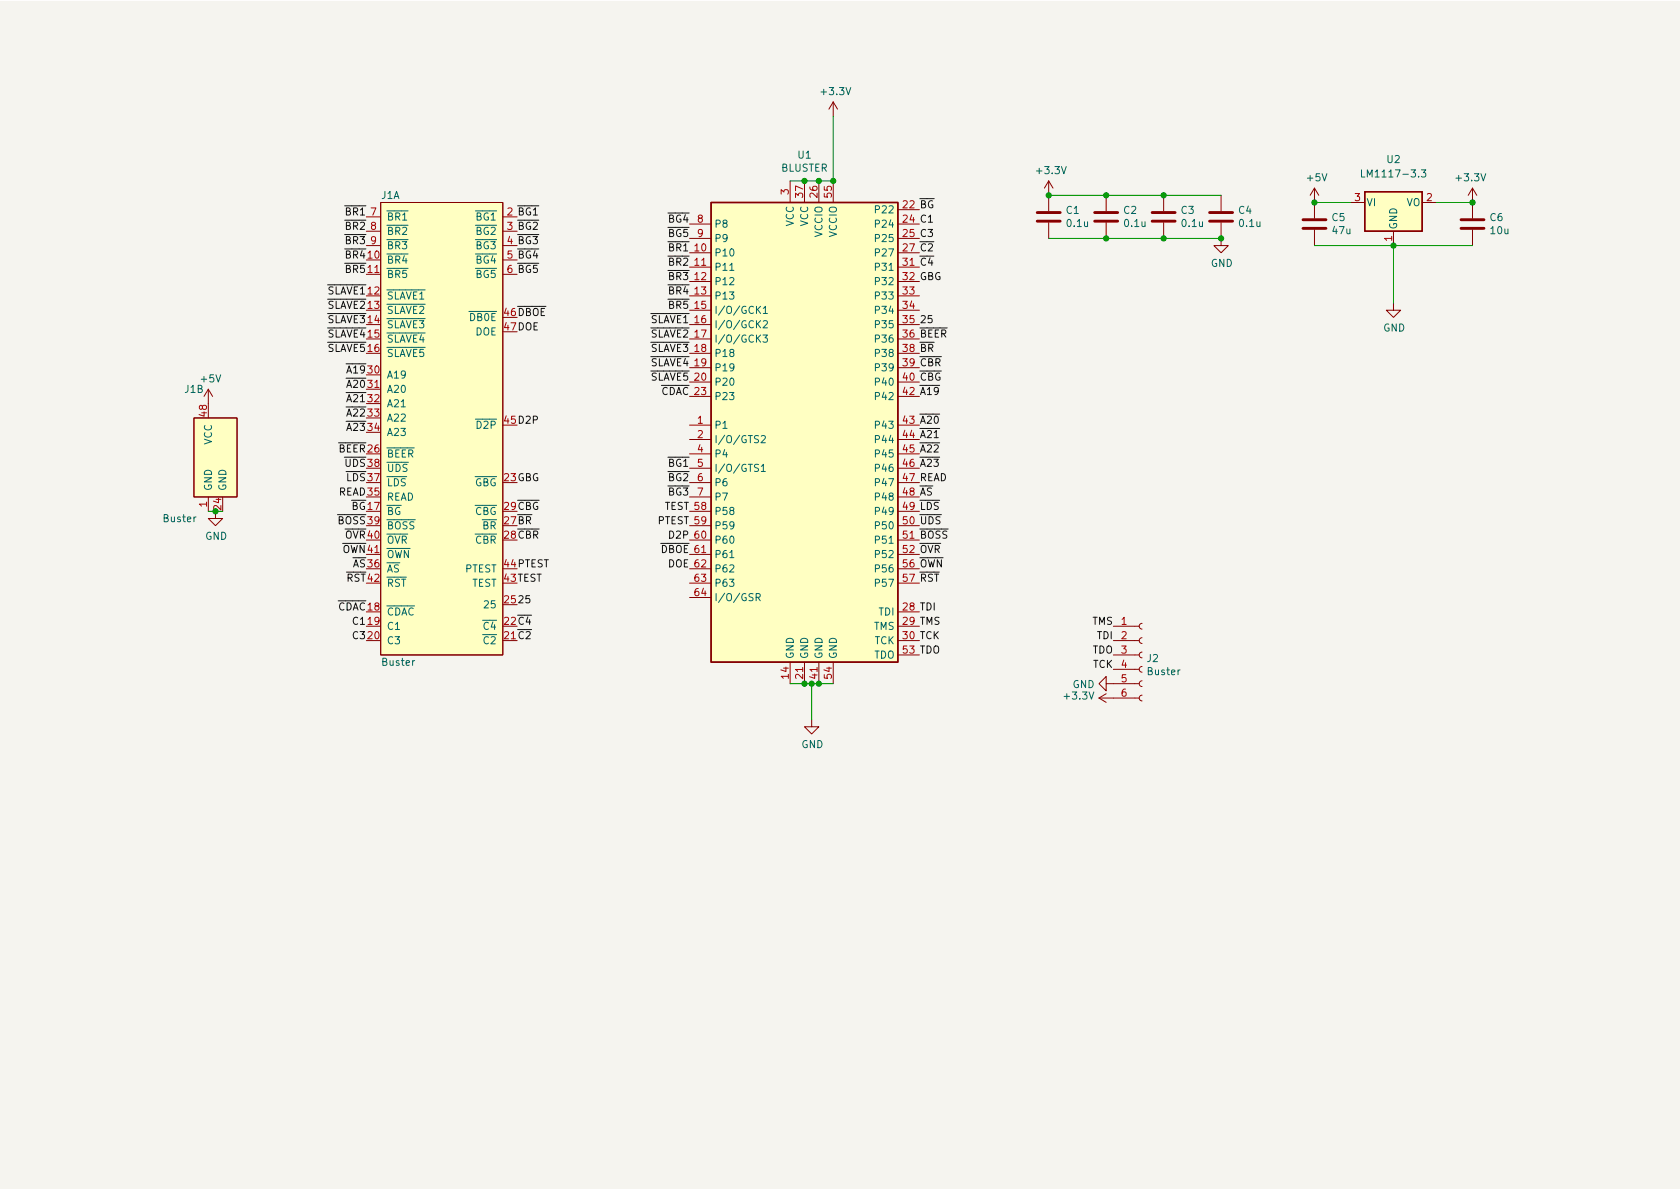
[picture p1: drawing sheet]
<svg xmlns="http://www.w3.org/2000/svg" width="297mm" height="210mm" viewBox="0 0 297 210" stroke-linecap="round" stroke-linejoin="round" font-family="sans-serif">
<path d="M0 .2h297v210.1h-297z" fill="#f5f4ef" stroke="#f5f4ef" stroke-width=".18"/>
<g fill="none" stroke="#840000" stroke-width=".18">
<path d="M147.3 18v2.6M147.3 18l-.7 1.3M147.3 18l.8 1.3M64.8 38.3h2.5M67.3 35.8h21.6v80h-21.6zM88.9 38.3h2.5M121.9 39.6h3.8M139.7 32v3.8M142.2 32v3.8M144.8 32v3.8M147.3 32v3.8M158.7 37.1h3.9"/>
<path d="M158.7 39.6h3.9M185.4 32l-.7 1.3M185.4 32v5.3M185.4 39.4v2.8M185.4 32l.8 1.3M195.6 34.5v2.8M195.6 39.4v2.8M205.7 34.5v2.8M205.7 39.4v2.8M215.9 39.4v4h1.3l-1.3 1.3-1.3-1.3h1.3M215.9 34.5v2.8M232.4 33.3v5.3"/>
<path d="M232.4 33.3l-.8 1.2M232.4 33.3l.8 1.2M238.8 35.8h2.5M251.5 35.8h2.5M260.3 33.3l.8 1.2M260.3 33.3v5.3M260.3 33.3l-.7 1.2M64.8 48.5h2.5M64.8 40.9h2.5M64.8 43.4h2.5M88.9 48.5h2.5M88.9 40.9h2.5"/>
<path d="M88.9 43.4h2.5M88.9 46h2.5M121.9 44.7h3.8M121.9 47.2h3.8M121.9 49.8h3.8M121.9 52.3h3.8M121.9 54.9h3.8M121.9 57.4h3.8M121.9 59.9h3.8M121.9 42.2h3.8M158.7 44.7h3.9M158.7 47.2h3.9"/>
<path d="M158.7 49.8h3.9M158.7 52.3h3.9M158.7 54.9h3.9M158.7 57.4h3.9M158.7 59.9h3.9M158.7 42.2h3.9M232.4 40.6v2.8M246.4 53.6v1.3h1.2l-1.2 1.2-1.3-1.2h1.3M246.4 40.9v2.5M260.3 40.6v2.8M34.3 73.9h7.6v14h-7.6zM36.8 68.8l-.7 1.3"/>
<path d="M36.8 68.8v2.6M36.8 68.8l.8 1.3M64.8 68.8h2.5M121.9 75.2h3.8M121.9 62.5h3.8M121.9 65h3.8M121.9 77.7h3.8M121.9 67.6h3.8M121.9 70.1h3.8M158.7 75.2h3.9M158.7 62.5h3.9M158.7 65h3.9"/>
<path d="M158.7 77.7h3.9M158.7 67.6h3.9M158.7 70.1h3.9M36.8 87.9v2.5M38.1 90.4v1.3h1.3l-1.3 1.3-1.3-1.3h1.3M64.8 98h2.5M121.9 98h3.8M121.9 80.3h3.8M121.9 82.8h3.8M121.9 85.3h3.8M121.9 87.9h3.8M121.9 90.4h3.8"/>
<path d="M121.9 93h3.8M121.9 95.5h3.8M158.7 98h3.9M158.7 80.3h3.9M158.7 82.8h3.9M158.7 85.3h3.9M158.7 87.9h3.9M158.7 90.4h3.9M158.7 93h3.9M158.7 95.5h3.9M121.9 100.6h3.8M121.9 103.1h3.8"/>
<path d="M121.9 105.7h3.8M139.7 117.1v3.8M142.2 117.1v3.8M144.8 117.1v3.8M147.3 117.1v3.8M158.7 115.8h3.9M158.7 113.3h3.9M158.7 110.7h3.9M158.7 108.2h3.9M158.7 100.6h3.9M158.7 103.1h3.9M196.8 118.4h4.6"/>
<path d="M196.8 115.8h4.6M196.8 113.3h4.6M196.8 110.7h4.6M201.9 117.9l-.3 .1-.2 .4 .2 .3 .3 .2M201.9 115.3l-.3 .2-.2 .3 .2 .4 .3 .1M201.9 112.8l-.3 .1-.2 .4 .2 .3 .3 .2M201.9 110.2l-.3 .2-.2 .3 .2 .4 .3 .1M143.5 127.2v1.3h1.3l-1.3 1.3-1.3-1.3h1.3M194.3 123.4l1.3 .8M194.3 123.4h7.1M195.6 120.9v-1.3l-1.3 1.3 1.3 1.3v-1.3h5.8M195.6 122.7l-1.3 .7"/>
<path d="M201.9 122.9l-.3 .2-.2 .3 .2 .4 .3 .1M201.9 120.4l-.3 .1-.2 .4 .2 .4 .3 .1"/>
</g>
<path d="M183.4 39.1h4.1M183.4 37.6h4.1M193.5 39.1h4.1M193.5 37.6h4.1M203.7 39.1h4.1M203.7 37.6h4.1M213.9 39.1h4M213.9 37.6h4M230.4 38.9h4M258.3 38.9h4.1M230.4 40.4h4M258.3 40.4h4.1" fill="none" stroke="#840000" stroke-width=".51"/>
<g fill="#ffffc2" stroke="#ffffc2" stroke-width=".18">
<path d="M34.3 73.9h7.6v14h-7.6z"/>
<path d="M67.3 35.8h21.6v80h-21.6z"/>
<path d="M125.7 35.8h33v81.3h-33z"/>
<path d="M241.3 33.9h10.2v7h-10.2z"/>
</g>
<g fill="none" stroke="#006464" stroke-width=".18">
<path d="M240.7 30v1.3h.6M251.3 30h.8l-.4 .5 .3 .1v.6l-.1 .1-.6-.1M84.4 40.8l.5-.1 .1-.1v-.3l-.6-.1v1.3h.4l.2-.2 .1-.3-.3-.2M84.4 48.4h.5l.1-.2v-.3l-.6-.1v1.3h.4l.2-.1 .1-.3-.3-.3M86.3 40.3a.59 .59 0 0 0-.7 .5 .59 .59 0 0 0 .7 .6l.1-.5h-.3M86.3 47.9a.59 .59 0 0 0-.7 .5 .59 .59 0 0 0 .7 .6l.1-.5h-.3M86.8 40.3l.5-.1 .3 .4-.8 .9h.8M87.5 47.8h-.6l-.1 .6 .2-.1 .4 .1 .2 .1-.1 .5-.2 .1-.5-.1M129 47.8h.8M133.9 54.7l.6 .7M133.9 57.2l.6 .8M133.9 59.8l.6 .7"/>
<path d="M134.5 54.2l-.7 .7M134.5 56.7l-.7 .7M134.5 59.2l-.7 .8M134.9 59.2h.8l-.4 .5 .3 .1v.6l-.2 .1-.5-.1M135 54.5l.3-.3v1.2M135 56.8l.4-.1 .3 .4-.8 .9h.8M135 55.4h.7M134.6 77.1l.5-.1 .2 .4-.8 .9h.8M68.7 92.9l.5-.1 .2-.2-.1-.2-.6-.1v1.2h.5l.2-.1v-.3l-.3-.2M68.7 97.5l.2-.2a.43 .43 0 0 1 .6 .5v.4a.42 .42 0 0 1-.4 .4 .42 .42 0 0 1-.5-.4zM69.9 97.3l.3 1.3 .3-.9 .2 .9 .3-1.3M70 92.4l.2-.1a.43 .43 0 0 1 .6 .4v.4a.42 .42 0 0 1-.5 .5 .42 .42 0 0 1-.4-.5z"/>
<path d="M72 92.3h-.5l-.2 .1v.3l.5 .3 .2 .3-.3 .2h-.5M72.2 97.3v1.3l-.7-1.3v1.3M73.2 92.3h-.5l-.2 .1v.3l.6 .3 .1 .3-.3 .2h-.4M129 98.6h.8M134.1 82.2l-.5-.1-.1 .1v.4l.5 .2 .1 .3-.2 .3-.5-.1M134.6 82.5l.4-.4v1.3M134.6 83.4h.7M133.7 105.6h.6l.1-.2v-.3l-.7-.1v1.2M134 105.6l.4 .6"/>
</g>
<path d="M125.7 35.8h33v81.3h-33zM241.3 33.9h10.2v7h-10.2z" fill="none" stroke="#840000" stroke-width=".25"/>
<path d="M123.4 86.3h.8l-.5 1.3" fill="none" stroke="#a90000" stroke-width=".18"/>
<path d="M118.4 86.9l.5-.1 .2-.1-.1-.3-.6-.1v1.3h.5l.2-.2v-.3l-.3-.2M120.3 86.3a.59 .59 0 0 0-.7 .6 .59 .59 0 0 0 .7 .6l.1-.5h-.2M120.8 86.3h.8l-.4 .5 .3 .1v.5l-.1 .2-.6-.2" fill="none" stroke="#0f0f0f" stroke-width=".18"/>
<path d="M147.3 20.6v11.4h-7.6M185.4 34.5h30.5M232.4 35.8h6.4M254 35.8h6.3M185.4 42.2h30.5M232.4 43.4h27.9M246.4 43.4v10.2M36.8 90.4h1.3M139.7 120.9h7.6M143.5 120.9v6.3" fill="none" stroke="#009600" stroke-width=".18"/>
<g fill="#009600" stroke="#009600" stroke-width=".18">
<circle cx="205.7" cy="42.2" r=".46"/>
<circle cx="215.9" cy="42.2" r=".46"/>
<circle cx="195.6" cy="42.2" r=".46"/>
<circle cx="195.6" cy="34.5" r=".46"/>
<circle cx="205.7" cy="34.5" r=".46"/>
<circle cx="246.4" cy="43.4" r=".46"/>
<circle cx="232.4" cy="35.8" r=".46"/>
<circle cx="185.4" cy="34.5" r=".46"/>
<circle cx="260.3" cy="35.8" r=".46"/>
<circle cx="142.2" cy="120.9" r=".46"/>
<circle cx="143.5" cy="120.9" r=".46"/>
<circle cx="144.8" cy="120.9" r=".46"/>
<circle cx="144.8" cy="32" r=".46"/>
<circle cx="142.2" cy="32" r=".46"/>
<circle cx="38.1" cy="90.4" r=".46"/>
<circle cx="147.3" cy="32" r=".46"/>
</g>
<g font-size="1.8" fill="#006464">
<text x="145.4" y="16.8">+3.3V</text>
<text x="141.1" y="28">U1</text>
<text x="245.2" y="28.8">U2</text>
<text x="67.4" y="35.2">J1A</text>
<text x="138.1" y="30.3">BLUSTER</text>
<text x="183.5" y="30.8">+3.3V</text>
<text x="231.2" y="32">+5V</text>
<text x="241.6" y="31.4">LM1117-3.3</text>
<text x="257.6" y="32">+3.3V</text>
<text x="68.3" y="39">~{BR1}</text>
<text x="68.3" y="41.5">~{BR2}</text>
<text x="82.9" y="39">~{BG1}</text>
<text x="126.2" y="40.3">P8</text>
<text x="140.3" y="40.1" transform="rotate(-90 140.3 40.1)">VCC</text>
<text x="142.9" y="40.1" transform="rotate(-90 142.9 40.1)">VCC</text>
<text x="145.4" y="41.9" transform="rotate(-90 145.4 41.9)">VCCIO</text>
<text x="148" y="41.9" transform="rotate(-90 148 41.9)">VCCIO</text>
<text x="155.1" y="37.7">P22</text>
<text x="155.1" y="40.3">P24</text>
<text x="188.5" y="37.8">C1</text>
<text x="188.7" y="40.1">0.1u</text>
<text x="198.7" y="37.8">C2</text>
<text x="198.9" y="40.1">0.1u</text>
<text x="208.8" y="37.8">C3</text>
<text x="209.1" y="40.1">0.1u</text>
<text x="219" y="37.8">C4</text>
<text x="219.2" y="40.1">0.1u</text>
<text x="235.5" y="39.1">C5</text>
<text x="235.7" y="41.4">47u</text>
<text x="241.6" y="36.4">VI</text>
<text x="247" y="40.6" transform="rotate(-90 247 40.6)">GND</text>
<text x="248.7" y="36.4">VO</text>
<text x="263.5" y="39.1">C6</text>
<text x="263.6" y="41.4">10u</text>
<text x="68.3" y="46.6">~{BR4}</text>
<text x="68.3" y="44.1">~{BR3}</text>
<text x="82.9" y="44.1">~{BG3}</text>
<text x="82.9" y="46.6">~{BG4}</text>
<text x="126.2" y="45.3">P10</text>
<text x="126.2" y="47.9">P11</text>
<text x="126.2" y="42.8">P9</text>
<text x="155.1" y="42.8">P25</text>
<text x="155.1" y="45.3">P27</text>
<text x="155.1" y="47.9">P31</text>
<text x="214.1" y="47.2">GND</text>
<text x="68.3" y="49.1">~{BR5}</text>
<text x="68.3" y="53">~{SLAVE1}</text>
<text x="126.2" y="50.4">P12</text>
<text x="126.2" y="53">P13</text>
<text x="155.1" y="50.4">P32</text>
<text x="155.1" y="53">P33</text>
<text x="68.3" y="55.5">~{SLAVE2}</text>
<text x="68.3" y="58">~{SLAVE3}</text>
<text x="81.8" y="56.8">~{DB0E}</text>
<text x="84.1" y="59.3">DOE</text>
<text x="126.2" y="55.5">I/O/GCK1</text>
<text x="126.2" y="58">I/O/GCK2</text>
<text x="155.1" y="55.5">P34</text>
<text x="155.1" y="58">P35</text>
<text x="244.5" y="58.6">GND</text>
<text x="68.3" y="60.6">~{SLAVE4}</text>
<text x="68.3" y="63.1">~{SLAVE5}</text>
<text x="126.2" y="60.6">I/O/GCK3</text>
<text x="126.2" y="63.1">P18</text>
<text x="126.2" y="65.7">P19</text>
<text x="155.1" y="60.6">P36</text>
<text x="155.1" y="63.1">P38</text>
<text x="155.1" y="65.7">P39</text>
<text x="32.7" y="69.5">J1B</text>
<text x="35.6" y="67.6">+5V</text>
<text x="68.3" y="66.9">A19</text>
<text x="68.3" y="69.5">A20</text>
<text x="126.2" y="68.2">P20</text>
<text x="126.2" y="70.7">P23</text>
<text x="155.1" y="68.2">P40</text>
<text x="155.1" y="70.7">P42</text>
<text x="68.3" y="72">A21</text>
<text x="68.3" y="74.5">A22</text>
<text x="68.3" y="77.1">A23</text>
<text x="83.1" y="75.8">~{D2P}</text>
<text x="126.2" y="75.8">P1</text>
<text x="155.1" y="75.8">P43</text>
<text x="37.5" y="78.7" transform="rotate(-90 37.5 78.7)">VCC</text>
<text x="68.3" y="80.9">~{BEER}</text>
<text x="68.3" y="83.4">~{UDS}</text>
<text x="126.2" y="78.4">I/O/GTS2</text>
<text x="126.2" y="80.9">P4</text>
<text x="126.2" y="83.4">I/O/GTS1</text>
<text x="155.1" y="78.4">P44</text>
<text x="155.1" y="80.9">P45</text>
<text x="155.1" y="83.4">P46</text>
<text x="37.5" y="86.9" transform="rotate(-90 37.5 86.9)">GND</text>
<text x="40" y="86.9" transform="rotate(-90 40 86.9)">GND</text>
<text x="68.3" y="88.5">READ</text>
<text x="68.3" y="86">~{LDS}</text>
<text x="82.5" y="86">~{GBG}</text>
<text x="126.2" y="86">P6</text>
<text x="126.2" y="88.5">P7</text>
<text x="155.1" y="86">P47</text>
<text x="155.1" y="88.5">P48</text>
<text x="28.9" y="92.3">Buster</text>
<text x="36.3" y="95.4">GND</text>
<text x="68.3" y="91.1">~{BG}</text>
<text x="82.6" y="91.1">~{CBG}</text>
<text x="84" y="93.6">~{BR}</text>
<text x="126.2" y="91.1">P58</text>
<text x="126.2" y="93.6">P59</text>
<text x="155.1" y="91.1">P49</text>
<text x="155.1" y="93.6">P50</text>
<text x="68.3" y="101.2">~{AS}</text>
<text x="68.3" y="96.1">~{OVR}</text>
<text x="82.2" y="101.2">PTEST</text>
<text x="82.7" y="96.1">~{CBR}</text>
<text x="126.2" y="96.1">P60</text>
<text x="126.2" y="98.7">P61</text>
<text x="126.2" y="101.2">P62</text>
<text x="155.1" y="96.1">P51</text>
<text x="155.1" y="98.7">P52</text>
<text x="155.1" y="101.2">P56</text>
<text x="68.3" y="103.8">~{RST}</text>
<text x="83.4" y="103.8">TEST</text>
<text x="85.9" y="107.6">25</text>
<text x="126.2" y="103.8">P63</text>
<text x="126.2" y="106.3">I/O/GSR</text>
<text x="155.1" y="103.8">P57</text>
<text x="68.3" y="108.8">~{CDAC}</text>
<text x="68.3" y="111.4">C1</text>
<text x="68.3" y="113.9">C3</text>
<text x="84.2" y="113.9">~{C2}</text>
<text x="84.2" y="111.4">~{C4}</text>
<text x="154.5" y="111.4">TMS</text>
<text x="154.6" y="113.9">TCK</text>
<text x="155.4" y="108.8">TDI</text>
<text x="67.6" y="117.7">Buster</text>
<text x="140.3" y="116.6" transform="rotate(-90 140.3 116.6)">GND</text>
<text x="142.9" y="116.6" transform="rotate(-90 142.9 116.6)">GND</text>
<text x="145.4" y="116.6" transform="rotate(-90 145.4 116.6)">GND</text>
<text x="148" y="116.6" transform="rotate(-90 148 116.6)">GND</text>
<text x="154.5" y="116.5">TDO</text>
<text x="202.8" y="117.1">J2</text>
<text x="202.9" y="119.4">Buster</text>
<text x="188.3" y="123.7">+3.3V</text>
<text x="189.6" y="121.7">GND</text>
<text x="141.7" y="132.3">GND</text>
</g>
<g font-size="1.8" fill="#a90000">
<text x="139.4" y="34.4" transform="rotate(-90 139.4 34.4)">3</text>
<text x="142" y="34.9" transform="rotate(-90 142 34.9)">37</text>
<text x="144.5" y="34.9" transform="rotate(-90 144.5 34.9)">26</text>
<text x="147.1" y="34.9" transform="rotate(-90 147.1 34.9)">55</text>
<text x="239.5" y="35.6">3</text>
<text x="252.2" y="35.6">2</text>
<text x="246.1" y="42.7" transform="rotate(-90 246.1 42.7)">1</text>
<text x="159.7" y="52.1">33</text>
<text x="159.7" y="54.6">34</text>
<text x="159.7" y="57.1">35</text>
<text x="36.6" y="73.6" transform="rotate(-90 36.6 73.6)">48</text>
<text x="123.3" y="74.9">1</text>
<text x="123.3" y="77.5">2</text>
<text x="123.3" y="80">4</text>
<text x="36.6" y="89.6" transform="rotate(-90 36.6 89.6)">1</text>
<text x="122.8" y="102.9">63</text>
<text x="122.8" y="105.4">64</text>
<text x="198.3" y="110.5">1</text>
<text x="198.3" y="113">2</text>
<text x="139.4" y="120" transform="rotate(-90 139.4 120)">14</text>
<text x="142" y="120" transform="rotate(-90 142 120)">21</text>
<text x="144.5" y="120" transform="rotate(-90 144.5 120)">41</text>
<text x="147.1" y="120" transform="rotate(-90 147.1 120)">54</text>
<text x="198.3" y="115.6">3</text>
<text x="198.3" y="118.1">4</text>
<text x="198.3" y="120.6">5</text>
<text x="198.3" y="123.2">6</text>
</g>
<g font-size="1.8" fill="#0f0f0f">
<text x="59.9" y="38.1">~{BR1}7</text>
<text x="59.9" y="40.6">~{BR2}8</text>
<text x="89.7" y="38.1">2 ~{BG1}</text>
<text x="89.7" y="40.6">3 ~{BG2}</text>
<text x="116.9" y="39.4">~{BG4} 8</text>
<text x="116.9" y="41.9">~{BG5} 9</text>
<text x="159.7" y="36.8">22 ~{BG}</text>
<text x="159.7" y="39.4">24 C1</text>
<text x="159.7" y="41.9">25 C3</text>
<text x="59.9" y="43.2">~{BR3}9</text>
<text x="59.9" y="45.7">~{BR4}10</text>
<text x="89.7" y="43.2">4 ~{BG3}</text>
<text x="89.7" y="45.7">5 ~{BG4}</text>
<text x="117" y="47">~{BR2}11</text>
<text x="117" y="44.4">~{BR1}10</text>
<text x="159.7" y="44.4">27 ~{C2}</text>
<text x="159.7" y="47">31 ~{C4}</text>
<text x="56.5" y="52.1">~{SLAVE1}12</text>
<text x="59.9" y="48.2">~{BR5}11</text>
<text x="89.7" y="48.3">6 ~{BG5}</text>
<text x="117" y="49.5">~{BR3}12</text>
<text x="117" y="52.1">~{BR4}13</text>
<text x="159.7" y="49.5">32 GBG</text>
<text x="56.5" y="54.6">~{SLAVE2}13</text>
<text x="56.5" y="59.7">~{SLAVE4}15</text>
<text x="56.5" y="57.1">~{SLAVE3}14</text>
<text x="89.2" y="55.9">46~{DBOE}</text>
<text x="89.2" y="58.4">47DOE</text>
<text x="113.7" y="59.7">~{SLAVE2}17</text>
<text x="113.7" y="57.1">~{SLAVE1}16</text>
<text x="117" y="54.6">~{BR5}15</text>
<text x="159.7" y="59.7">36 ~{BEER}</text>
<text x="162.6" y="57.1">25</text>
<text x="56.5" y="62.2">~{SLAVE5}16</text>
<text x="113.7" y="64.8">~{SLAVE4}19</text>
<text x="113.7" y="62.2">~{SLAVE3}18</text>
<text x="159.7" y="62.2">38 ~{BR}</text>
<text x="159.7" y="64.8">39 ~{CBR}</text>
<text x="60.1" y="66">~{A19}30</text>
<text x="60.1" y="71.1">~{A21}32</text>
<text x="60.1" y="68.6">~{A20}31</text>
<text x="113.7" y="67.3">~{SLAVE5}20</text>
<text x="115.4" y="69.8">~{CDAC}23</text>
<text x="159.7" y="67.3">40 ~{CBG}</text>
<text x="159.7" y="69.8">42 ~{A19}</text>
<text x="60.1" y="73.6">~{A22}33</text>
<text x="60.1" y="76.2">~{A23}34</text>
<text x="89.2" y="74.9">45D2P</text>
<text x="159.7" y="74.9">43 ~{A20}</text>
<text x="159.7" y="77.5">44 ~{A21}</text>
<text x="58.5" y="80">~{BEER}26</text>
<text x="59.7" y="82.5">~{UDS}38</text>
<text x="116.9" y="82.5">~{BG1} 5</text>
<text x="159.7" y="80">45 ~{A22}</text>
<text x="159.7" y="82.5">46 ~{A23}</text>
<text x="59.8" y="87.6">READ 35</text>
<text x="59.9" y="85.1">~{LDS}37</text>
<text x="89.2" y="85.1">23GBG</text>
<text x="116.9" y="85.1">~{BG2} 6</text>
<text x="159.7" y="85.1">47 READ</text>
<text x="159.7" y="87.6">48 ~{AS}</text>
<text x="58.4" y="92.7">~{BOSS}39</text>
<text x="59.6" y="95.2">~{OVR}40</text>
<text x="60.7" y="90.2">~{BG}17</text>
<text x="89.2" y="92.7">27~{BR}</text>
<text x="89.2" y="95.2">28~{CBR}</text>
<text x="89.2" y="90.2">29~{CBG}</text>
<text x="116.2" y="92.7">PTEST 59</text>
<text x="117.4" y="90.2">TEST 58</text>
<text x="118.5" y="95.2">D2P 60</text>
<text x="159.7" y="90.2">49 ~{LDS}</text>
<text x="159.7" y="92.7">50 ~{UDS}</text>
<text x="159.7" y="95.2">51 ~{BOSS}</text>
<text x="59.1" y="97.8">~{OWN}41</text>
<text x="60.9" y="100.3">~{AS}36</text>
<text x="89.2" y="100.3">44PTEST</text>
<text x="115.4" y="97.8">~{DBOE}61</text>
<text x="118.1" y="100.3">DOE 62</text>
<text x="159.7" y="97.8">52 ~{OVR}</text>
<text x="159.7" y="100.3">56 ~{OWN}</text>
<text x="58.3" y="107.9">~{CDAC}18</text>
<text x="59.9" y="102.9">~{RST}42</text>
<text x="89.2" y="106.7">2525</text>
<text x="89.2" y="102.9">43TEST</text>
<text x="159.7" y="107.9">28 TDI</text>
<text x="159.7" y="102.9">57 ~{RST}</text>
<text x="62.5" y="113">C320</text>
<text x="62.5" y="110.5">C119</text>
<text x="89.2" y="113">21~{C2}</text>
<text x="89.2" y="110.5">22~{C4}</text>
<text x="159.7" y="110.5">29 TMS</text>
<text x="159.7" y="113">30 TCK</text>
<text x="193.1" y="110.5">TMS</text>
<text x="194" y="113">TDI</text>
<text x="159.7" y="115.6">53 TDO</text>
<text x="193.1" y="115.6">TDO</text>
<text x="193.2" y="118.1">TCK</text>
</g>
<text font-size="1.8" fill="#009600" x="39.1" y="90.1" transform="rotate(-90 39.1 90.1)">24</text>
</svg>
